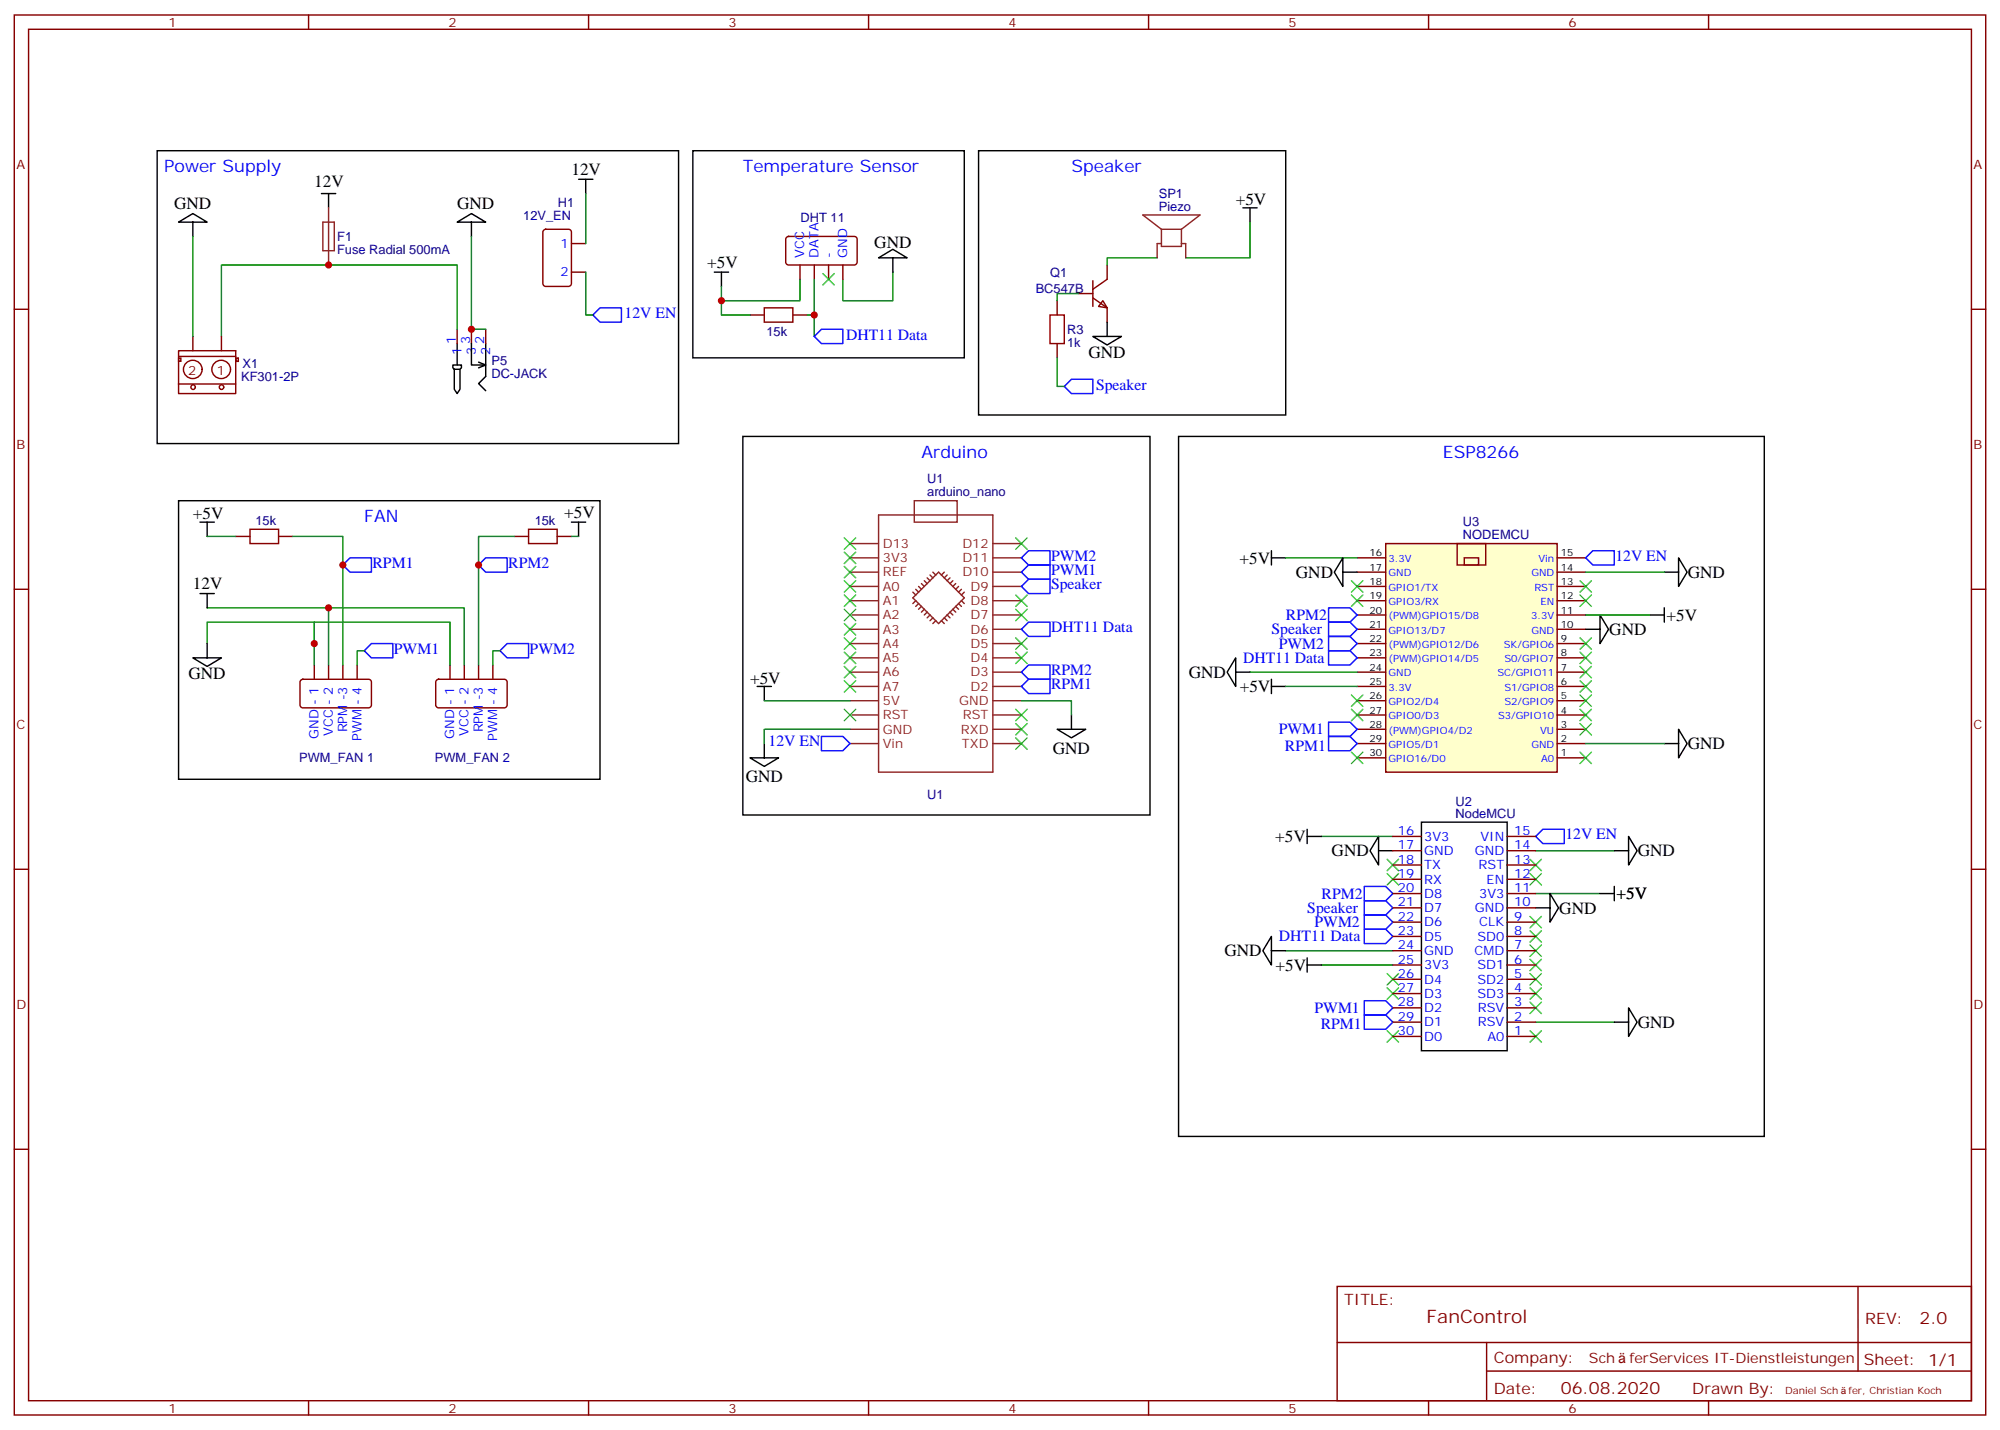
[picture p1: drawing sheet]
<svg xmlns="http://www.w3.org/2000/svg" width="494mm" height="353mm" viewBox="0 0 494 353" stroke-linecap="round" stroke-linejoin="round" font-family="sans-serif">
<g fill="none" stroke="#870000" stroke-width=".35">
<path d="M3.5 3.7h486.9v345.7h-486.9zM7.1 7.2h479.7v338.7h-479.7zM76.2 3.7v3.5M145.3 3.7v3.5M214.5 3.7v3.5M283.6 3.7v3.5M352.8 3.7v3.5M421.9 3.7v3.5M134.3 56.8l.5-.2h5.6a.71 .71 0 0 1 .7 .7v12.7a.76 .76 0 0 1-.7 .7h-5.6a.76 .76 0 0 1-.7-.7v-12.7zM194.3 58.6l.4-.2h16.3a.71 .71 0 0 1 .7 .7v5.6a.76 .76 0 0 1-.7 .7h-16.3a.76 .76 0 0 1-.7-.7v-5.6zM3.5 76.4h3.6M141.1 60.1h3.5"/>
<path d="M141.1 67.2h3.5M185.2 77.8h3.5M188.7 76h7.1v3.6h-7.1zM195.8 77.8h3.5M197.6 65.4v3.6M201.1 65.4v3.6M204.6 65.4v3.6M208.1 65.4v3.6M261.1 74.3v3.5M266.3 72.5h3.6M269.9 73.6l3.5 2.4v3.6M269.9 69.3v6.4"/>
<path d="M272.3 74.3l1.1 1.7-2.1-.3zM273.4 65.4v3.6l-3.5 2.4M486.8 76.4h3.6M44.1 94.8h14.1M44.1 86.6h14.1v10.6h-14.1zM44.1 88h14.1M44.1 88.4h.6v.8h-.6zM58.3 88.4h.6v.8h-.6zM112.9 81.3v3.5M116.4 81.3v3.5M119.9 81.3v3.5M261.1 84.8v3.6"/>
<path d="M58.2 132.5h3.5M61.7 130.7h7.1v3.5h-7.1zM68.8 132.5h3.5M127 132.5h3.5M130.5 130.7h7.1v3.5h-7.1zM137.6 132.5h3.5M3.5 145.5h3.6M486.8 145.5h3.6M74.3 168l.5-.3h16.2a.71 .71 0 0 1 .7 .8v5.6a.76 .76 0 0 1-.7 .7h-16.2a.76 .76 0 0 1-.7-.7v-5.6zM77.6 164.2v3.5M81.1 164.2v3.5M84.7 164.2v3.5"/>
<path d="M88.2 164.2v3.5M107.8 168l.5-.3h16.2a.71 .71 0 0 1 .7 .8v5.6a.76 .76 0 0 1-.7 .7h-16.2a.76 .76 0 0 1-.7-.7v-5.6zM111.1 164.2v3.5M114.7 164.2v3.5M118.2 164.2v3.5M121.7 164.2v3.5M3.5 214.7h3.6M486.8 214.7h3.6M3.5 283.8h3.6M486.8 283.8h3.6M330.2 317.7h156.6v28.2h-156.6zM458.8 317.7v20.9"/>
<path d="M330.2 331.5h156.5M367.1 338.6h119.6M367.1 331.5v14.1M76.2 345.9v3.5M145.3 345.9v3.5M214.5 345.9v3.5M283.6 345.9v3.5M352.8 345.9v3.5M421.9 345.9v3.5"/>
<circle cx="47.6" cy="91.2" r="2.28"/>
<circle cx="47.7" cy="95.6" r=".56"/>
<circle cx="54.6" cy="91.2" r="2.28"/>
<circle cx="54.7" cy="95.6" r=".56"/>
</g>
<g fill="none" stroke="#008700" stroke-width=".35">
<path d="M47.6 58.4v24.7M116.4 58.4v22.9h3.5M144.6 47.8v12.3M308.7 54.9v8.8h-15.9M144.6 67.2v10.6h1.8M178.2 70.7v3.6M197.6 69v5.3h-19.4v3.5h7M199.3 77.8h1.8v5.3M220.5 67.2v7.1h-12.4v-5.3M266.3 72.5h-5.2v1.8M285.8 63.7h-12.4v1.7M112.9 81.3v-15.9h-58.2v17.7"/>
<path d="M261.1 88.4v7h1.7M51.2 132.5h7M72.3 132.5h12.4v31.7M127 132.5h-8.8v31.7M141.1 132.5h1.8M51.2 150.1h29.9v14.1M51.2 158.9v-5.3h26.4v10.6M77.6 158.9v-5.3h33.5v10.6M81.1 150.1h33.6v14.1M90 160.7h-1.8v3.5M123.5 160.7h-1.8v3.5M188.7 173h21.2"/>
<path d="M252.2 173h12.4v3.6M209.9 180.1h-21.2v3.5"/>
</g>
<g fill="none" stroke="#000" stroke-width=".35">
<path d="M38.8 37.2h128.8v72.3h-128.8zM171.1 37.2h67v51.2h-67zM241.7 37.2h75.8v65.3h-75.8zM44.1 54.9l3.5-2.2 3.6 2.2zM47.6 54.9v3.5M79.4 47.8h3.5M81.1 47.8v3.5M112.9 54.9l3.5-2.2 3.5 2.2zM116.4 54.9v3.5M142.9 44.3h3.5M144.6 44.3v3.5M306.9 51.3h3.5"/>
<path d="M308.7 51.3v3.6M176.4 67.2h3.5M178.2 67.2v3.5M217 63.7l3.5-2.1 3.5 2.1zM220.5 63.7v3.5M273.4 79.6v3.5M112.2 91.2h1.4v4.9l-.7 1.1-.7-1.1zM112.2 91.2l-.4-.4v-.7h2.1v.7l-.3 .4M112.9 84.8v5.3M116.4 84.8v5.3h3.5l-1.7 .7M118.2 89.4l1.7 .7M119.9 84.8v8.2l-1.7 1.7 1.7 1.8"/>
<path d="M269.9 83.1h7l-3.5 2.1zM183.4 107.8h100.6v93.5h-100.6zM291 107.8h144.7v172.8h-144.7zM44.1 123.6h104.1v68.8h-104.1zM49.4 128.9h3.5M51.2 128.9v3.6M141.1 128.9h3.5M142.9 128.9v3.6M49.4 146.6h3.5M51.2 146.6v3.5M51.2 158.9v3.6M47.6 162.5h7.1l-3.5 2.1z"/>
<path d="M187 169.5h3.5M188.7 169.5v3.5M264.6 176.6v3.5M185.2 187.1h7.1l-3.6 2.2zM188.7 183.6v3.5M261.1 180.1h7l-3.5 2.1z"/>
</g>
<path d="M259.3 77.8h3.5v7h-3.5z" fill="none" stroke="#a10000" stroke-width=".35"/>
<g fill="none" stroke="#8c2424" stroke-width=".35">
<path d="M79.7 54.9h2.8v7h-2.8zM81.1 51.3v14.1M286.8 56.6v4.3h4.9v-4.3M286.8 56.6h4.9M286.8 56.6l-4.6-3.5h14.1l-4.6 3.5M286.8 60.1h-1v3.6M291.7 60.1h1.1v3.6M209.9 137.8h7.1M209.9 134.2h7.1M217 127.2h28.2v63.5h-28.2zM225.8 123.6h10.6v5.3h-10.6zM245.2 137.8h7"/>
<path d="M245.2 134.2h7M209.9 141.3h7.1M209.9 144.8h7.1M209.9 148.3h7.1M209.9 151.9h7.1M209.9 155.4h7.1M209.9 158.9h7.1M225.4 147.6l6.4-6.3 6.3 6.3-6.3 6.4zM225.4 146.2l.7 .7M226.1 145.5l.7 .7M226.1 148.3l-.7 .7M226.8 144.8l.7 .7"/>
<path d="M226.8 149l-.7 .8M227.5 144.1l.7 .7M227.5 149.8l-.7 .7M228.2 143.4l.8 .7M228.2 150.5l-.7 .7M229 142.7l.7 .7M229 151.2l-.8 .7M229.7 142l.7 .7M229.7 151.9l-.7 .7M230.4 141.3l.7 .7M230.4 152.6l-.7 .7M231.1 153.3l-.7 .7"/>
<path d="M232.5 153.3l.7 .7M233.2 152.6l.7 .7M233.2 141.3l-.7 .7M233.9 151.9l.7 .7M233.9 142l-.7 .7M234.6 142.7l-.7 .7M234.6 151.2l.7 .7M235.3 150.5l.7 .7M235.3 143.4l-.7 .7M236 149.8l.7 .7M236 144.1l-.7 .7M236.7 149l.7 .8"/>
<path d="M236.7 144.8l-.7 .7M237.4 148.3l.7 .7M237.4 145.5l-.7 .7M238.1 146.2l-.7 .7M245.2 141.3h7M245.2 144.8h7M245.2 148.3h7M245.2 151.9h7M245.2 155.4h7M245.2 158.9h7M209.9 162.5h7.1M209.9 166h7.1"/>
<path d="M209.9 169.5h7.1M209.9 173h7.1M209.9 176.6h7.1M245.2 162.5h7M245.2 166h7M245.2 169.5h7M245.2 173h7M245.2 176.6h7M209.9 180.1h7.1M209.9 183.6h7.1M245.2 180.1h7M245.2 183.6h7"/>
</g>
<path d="M47.6 83.1v3.5M54.7 83.1v3.5" fill="none" stroke="#800000" stroke-width=".35"/>
<path d="M148.2 76h5.3v3.6h-5.3l-1.8-1.8zM201.1 83.1l1.7-1.8h5.3v3.5h-5.3zM262.8 95.4l1.8-1.7h5.3v3.5h-5.3zM84.7 139.5l1.7-1.7h5.3v3.5h-5.3zM118.2 139.5l1.7-1.7h5.3v3.5h-5.3zM252.2 155.4l1.8-1.8h5.3v3.6h-5.3zM252.2 144.8l1.8-1.7h5.3v3.5h-5.3zM90 160.7l1.7-1.8h5.3v3.6h-5.3zM123.5 160.7l1.7-1.8h5.3v3.6h-5.3zM252.2 169.5l1.8-1.8h5.3v3.6h-5.3zM254 164.2h5.3v3.5h-5.3l-1.8-1.7zM202.8 181.9h5.3l1.8 1.7-1.8 1.8h-5.3z" fill="none" stroke="#00f" stroke-width=".35"/>
<path d="M342.2 134.2h42.3v56.5h-42.3z" fill="#ffc" stroke="#870000" stroke-width=".35"/>
<g fill="none" stroke="#870000" stroke-width=".35">
<path d="M335.1 137.8h7.1M359.8 134.2h7.1v5.3h-7.1zM361.6 137.8h3.5v1.7h-3.5zM384.5 137.8h7.1M335.1 158.9h7.1M335.1 155.4h7.1M335.1 151.9h7.1M335.1 148.3h7.1M335.1 144.8h7.1M335.1 141.3h7.1M384.5 158.9h7.1M384.5 155.4h7.1"/>
<path d="M384.5 151.9h7.1M384.5 148.3h7.1M384.5 144.8h7.1M384.5 141.3h7.1M335.1 176.6h7.1M335.1 173h7.1M335.1 166h7.1M335.1 162.5h7.1M335.1 169.5h7.1M384.5 176.6h7.1M384.5 173h7.1M384.5 166h7.1"/>
<path d="M384.5 162.5h7.1M384.5 169.5h7.1M335.1 187.1h7.1M335.1 183.6h7.1M335.1 180.1h7.1M384.5 187.1h7.1M384.5 183.6h7.1M384.5 180.1h7.1M344 217.1h7M344 213.6h7M344 210.1h7M344 206.6h7"/>
<path d="M372.2 217.1h7M372.2 213.6h7M372.2 210.1h7M372.2 206.6h7M344 238.3h7M344 234.8h7M344 231.2h7M344 227.7h7M344 224.2h7M344 220.7h7M372.2 238.3h7M372.2 234.8h7"/>
<path d="M372.2 231.2h7M372.2 227.7h7M372.2 224.2h7M372.2 220.7h7M344 255.9h7M344 252.4h7M344 248.9h7M344 245.4h7M344 241.8h7M372.2 255.9h7M372.2 252.4h7M372.2 248.9h7"/>
<path d="M372.2 245.4h7M372.2 241.8h7"/>
</g>
<g fill="none" stroke="#000" stroke-width=".35">
<path d="M314 137.8h3.5M314 136v3.5M331.6 137.8v7l-2.1-3.5zM414.5 137.8l2.1 3.5-2.1 3.5zM331.6 141.3h3.5M391.6 155.4h3.5M395.1 151.9l2.1 3.5-2.1 3.5zM407.5 151.9h3.5M411 141.3h3.5M411 150.1v3.5M305.2 162.5v7l-2.2-3.5zM305.2 166h3.5"/>
<path d="M314 167.7v3.6M314 169.5h3.5M411 183.6h3.5M414.5 180.1l2.1 3.5-2.1 3.5zM322.8 204.8v3.5M322.8 206.6h3.5M340.4 206.6v7l-2.1-3.5zM340.4 210.1h3.6M351 203h21.2v56.5h-21.2zM398.6 218.9v3.5M398.6 210.1h3.6M402.2 206.6l2.1 3.5-2.1 3.5z"/>
<path d="M314 231.2v7.1l-2.1-3.5zM314 234.8h3.5M322.8 238.3h3.5M322.8 236.5v3.6M379.2 224.2h3.6M382.8 220.7l2.1 3.5-2.1 3.5zM395.1 220.7h3.5M398.6 252.4h3.6M402.2 248.9l2.1 3.5-2.1 3.5z"/>
</g>
<g fill="none" stroke="#008700" stroke-width=".35">
<path d="M201.1 69v8.8M317.5 137.8h17.6M391.6 141.3h19.4M391.6 151.9h15.9M308.7 166h26.4M317.5 169.5h17.6M391.6 183.6h19.4M326.3 206.6h17.7M379.2 210.1h19.4M317.5 234.8h26.5M326.3 238.3h17.7M379.2 220.7h15.9"/>
<path d="M379.2 252.4h19.4"/>
</g>
<g fill="none" stroke="#00f" stroke-width=".35">
<path d="M252.2 137.8l1.8-1.8h5.3v3.5h-5.3zM391.6 137.8l1.7-1.8h5.3v3.5h-5.3zM252.2 141.3l1.8-1.8h5.3v3.6h-5.3zM328.1 157.2h5.3l1.7 1.7-1.7 1.8h-5.3zM328.1 150.1h5.3l1.7 1.8-1.7 1.7h-5.3zM328.1 153.6h5.3l1.7 1.8-1.7 1.8h-5.3zM328.1 178.3h5.3l1.7 1.8-1.7 1.8h-5.3zM328.1 160.7h5.3l1.7 1.8-1.7 1.7h-5.3zM328.1 181.9h5.3l1.7 1.7-1.7 1.8h-5.3zM336.9 218.9h5.3l1.8 1.8-1.8 1.7h-5.3zM379.2 206.6l1.8-1.8h5.3v3.5h-5.3zM336.9 222.4h5.3l1.8 1.8-1.8 1.8h-5.3z"/>
<path d="M336.9 229.5h5.3l1.8 1.7-1.8 1.8h-5.3zM336.9 226h5.3l1.8 1.7-1.8 1.8h-5.3zM336.9 247.1h5.3l1.8 1.8-1.8 1.7h-5.3zM336.9 250.6h5.3l1.8 1.8-1.8 1.8h-5.3z"/>
</g>
<g fill="none" stroke="#3c3" stroke-width=".35">
<path d="M203.2 67.6l2.8 2.8M206 67.6l-2.8 2.8M208.5 132.8l2.8 2.8M208.5 136.3l2.8 2.9M208.5 139.9l2.8 2.8M211.3 132.8l-2.8 2.8M211.3 136.3l-2.8 2.9M211.3 139.9l-2.8 2.8M250.8 132.8l2.8 2.8M253.6 132.8l-2.8 2.8M208.5 143.4l2.8 2.8M208.5 146.9l2.8 2.9"/>
<path d="M208.5 150.5l2.8 2.8M208.5 154l2.8 2.8M208.5 157.5l2.8 2.8M211.3 143.4l-2.8 2.8M211.3 146.9l-2.8 2.9M211.3 150.5l-2.8 2.8M211.3 154l-2.8 2.8M211.3 157.5l-2.8 2.8M250.8 150.5l2.8 2.8M250.8 146.9l2.8 2.9M250.8 157.5l2.8 2.8M253.6 150.5l-2.8 2.8"/>
<path d="M253.6 146.9l-2.8 2.9M253.6 157.5l-2.8 2.8M333.7 143.4l2.8 2.8M333.7 146.9l2.8 2.9M336.5 143.4l-2.8 2.8M336.5 146.9l-2.8 2.9M390.2 143.4l2.8 2.8M390.2 146.9l2.8 2.9M390.2 157.5l2.8 2.8M393 143.4l-2.8 2.8M393 146.9l-2.8 2.9M393 157.5l-2.8 2.8"/>
<path d="M208.5 161l2.8 2.9M208.5 164.6l2.8 2.8M208.5 168.1l2.8 2.8M208.5 175.2l2.8 2.8M211.3 161l-2.8 2.9M211.3 164.6l-2.8 2.8M211.3 168.1l-2.8 2.8M211.3 175.2l-2.8 2.8M250.8 178.7l2.8 2.8M250.8 175.2l2.8 2.8M250.8 161l2.8 2.9M253.6 178.7l-2.8 2.8"/>
<path d="M253.6 175.2l-2.8 2.8M253.6 161l-2.8 2.9M333.7 171.6l2.8 2.8M333.7 175.2l2.8 2.8M336.5 171.6l-2.8 2.8M336.5 175.2l-2.8 2.8M390.2 161l2.8 2.9M390.2 164.6l2.8 2.8M390.2 168.1l2.8 2.8M390.2 171.6l2.8 2.8M390.2 175.2l2.8 2.8M390.2 178.7l2.8 2.8"/>
<path d="M393 161l-2.8 2.9M393 164.6l-2.8 2.8M393 168.1l-2.8 2.8M393 171.6l-2.8 2.8M393 175.2l-2.8 2.8M393 178.7l-2.8 2.8M250.8 182.2l2.8 2.8M253.6 182.2l-2.8 2.8M333.7 185.7l2.8 2.9M336.5 185.7l-2.8 2.9M390.2 185.7l2.8 2.9M393 185.7l-2.8 2.9"/>
<path d="M342.5 212.2l2.9 2.8M342.5 215.7l2.9 2.8M345.4 215.7l-2.9 2.8M345.4 212.2l-2.9 2.8M377.8 212.2l2.8 2.8M377.8 215.7l2.8 2.8M380.6 212.2l-2.8 2.8M380.6 215.7l-2.8 2.8M377.8 226.3l2.8 2.8M377.8 229.8l2.8 2.9M377.8 233.4l2.8 2.8M377.8 236.9l2.8 2.8"/>
<path d="M380.6 226.3l-2.8 2.8M380.6 229.8l-2.8 2.9M380.6 233.4l-2.8 2.8M380.6 236.9l-2.8 2.8M342.5 243.9l2.9 2.9M342.5 240.4l2.9 2.8M342.5 254.5l2.9 2.9M345.4 243.9l-2.9 2.9M345.4 240.4l-2.9 2.8M345.4 254.5l-2.9 2.9M377.8 240.4l2.8 2.8M377.8 243.9l2.8 2.9"/>
<path d="M377.8 247.5l2.8 2.8M377.8 254.5l2.8 2.9M380.6 240.4l-2.8 2.8M380.6 243.9l-2.8 2.9M380.6 247.5l-2.8 2.8M380.6 254.5l-2.8 2.9"/>
</g>
<g fill="#c00">
<circle cx="77.6" cy="158.9" r=".88"/>
<circle cx="81.1" cy="65.4" r=".88"/>
<circle cx="81.1" cy="150.1" r=".88"/>
<circle cx="84.7" cy="139.5" r=".88"/>
<circle cx="118.2" cy="139.5" r=".88"/>
<circle cx="178.2" cy="74.3" r=".88"/>
<circle cx="201.1" cy="77.8" r=".88"/>
<circle cx="116.4" cy="81.3" r=".88"/>
</g>
<text font-size="4.6" fill="#800" x="352.3" y="326.7">FanControl</text>
<g font-size="4.2" fill="#00f">
<text x="40.6" y="42.5">Power Supply</text>
<text x="183.4" y="42.5">Temperature Sensor</text>
<text x="264.6" y="42.5">Speaker</text>
<text x="227.5" y="113.1">Arduino</text>
<text x="356.3" y="113.1">ESP8266</text>
<text x="90" y="128.9">FAN</text>
</g>
<g font-size="4.2">
<text x="77.6" y="46.3">12V</text>
<text x="141.1" y="43.1">12V</text>
<text x="43" y="51.5">GND</text>
<text x="112.9" y="51.6">GND</text>
<text x="305.2" y="50.6">+5V</text>
<text x="215.9" y="61.2">GND</text>
<text x="174.6" y="66.2">+5V</text>
<text x="268.8" y="88.4">GND</text>
<text x="47.6" y="128.2">+5V</text>
<text x="139.3" y="127.9">+5V</text>
<text x="306.1" y="139.2">+5V</text>
<text x="320" y="142.7">GND</text>
<text x="416.8" y="142.7">GND</text>
<text x="47.6" y="145.4">12V</text>
<text x="411.5" y="153.3">+5V</text>
<text x="397.4" y="156.8">GND</text>
<text x="46.6" y="167.7">GND</text>
<text x="293.6" y="167.4">GND</text>
<text x="185.2" y="168.8">+5V</text>
<text x="306.1" y="170.9">+5V</text>
<text x="416.8" y="185">GND</text>
<text x="260" y="186.2">GND</text>
<text x="184.2" y="193.2">GND</text>
<text x="314.9" y="208">+5V</text>
<text x="328.8" y="211.5">GND</text>
<text x="404.5" y="211.5">GND</text>
<text x="385.1" y="225.6">GND</text>
<text x="399.2" y="222.1">+5V</text>
<text x="302.4" y="236.2">GND</text>
<text x="315" y="239.7">+5V</text>
<text x="404.5" y="253.8">GND</text>
</g>
<g font-size="4.2" fill="#800">
<text x="474" y="326.9">2.0</text>
<text x="385.5" y="344.3">06.08.2020</text>
</g>
<g font-size="3.9" fill="#00f">
<text x="154.2" y="78.5">12V EN</text>
<text x="208.9" y="83.8">DHT11 Data</text>
<text x="270.7" y="96.2">Speaker</text>
<text x="92" y="140.2">RPM1</text>
<text x="125.5" y="140.2">RPM2</text>
<text x="259.6" y="142">PWM1</text>
<text x="259.6" y="138.5">PWM2</text>
<text x="398.9" y="138.5">12V EN</text>
<text x="259.6" y="145.5">Speaker</text>
<text x="317.5" y="153.1">RPM2</text>
<text x="97.3" y="161.4">PWM1</text>
<text x="130.8" y="161.4">PWM2</text>
<text x="259.6" y="156.1">DHT11 Data</text>
<text x="314" y="156.6">Speaker</text>
<text x="315.8" y="160.2">PWM2</text>
<text x="259.6" y="166.7">RPM2</text>
<text x="307" y="163.7">DHT11 Data</text>
<text x="259.6" y="170.2">RPM1</text>
<text x="189.8" y="184.3">12V EN</text>
<text x="315.8" y="181.3">PWM1</text>
<text x="317.3" y="185.4">RPM1</text>
<text x="386.6" y="207.2">12V EN</text>
<text x="326.4" y="221.9">RPM2</text>
<text x="322.8" y="225.4">Speaker</text>
<text x="315.8" y="232.5">DHT11 Data</text>
<text x="324.6" y="228.9">PWM2</text>
<text x="324.6" y="250.1">PWM1</text>
<text x="326.1" y="254.2">RPM1</text>
</g>
<g font-size="3.9" fill="#800">
<text x="332" y="322.3">TITLE:</text>
<text x="460.6" y="326.9">REV:</text>
<text x="368.9" y="336.5">Company:</text>
<text x="460.2" y="337.1">Sheet: 1/1</text>
<text x="368.9" y="344.1">Date:</text>
<text x="417.9" y="344.2">Drawn By:</text>
</g>
<g font-size="3.5" fill="#800">
<text x="392.4" y="336.5">Sch</text>
<text x="402.4" y="336.5">ferServices IT-Dienstleistungen</text>
</g>
<g font-size="3.2" fill="#800">
<text x="41.6" y="6.7">1</text>
<text x="110.8" y="6.7">2</text>
<text x="179.9" y="6.7">3</text>
<text x="249.1" y="6.7">4</text>
<text x="318.2" y="6.7">5</text>
<text x="387.3" y="6.7">6</text>
<text x="4.1" y="41.8">A</text>
<text x="487.4" y="41.8">A</text>
<text x="46.5" y="92.6">2</text>
<text x="53.6" y="92.6">1</text>
<text x="4.1" y="110.9">B</text>
<text x="487.4" y="110.9">B</text>
<text x="4.1" y="180.1">C</text>
<text x="487.4" y="180.1">C</text>
<text x="4.1" y="249.2">D</text>
<text x="487.4" y="249.2">D</text>
<text x="41.6" y="348.9">1</text>
<text x="110.8" y="348.9">2</text>
<text x="179.9" y="348.9">3</text>
<text x="249.1" y="348.9">4</text>
<text x="318.2" y="348.9">5</text>
<text x="387.3" y="348.9">6</text>
</g>
<g font-size="3.2" fill="#000080">
<text x="137.7" y="51.2">H1</text>
<text x="286.2" y="52">Piezo</text>
<text x="286.2" y="48.8">SP1</text>
<text x="83.3" y="59.5">F1</text>
<text x="129.2" y="54.4">12V_EN</text>
<text x="197.7" y="54.7">DHT 11</text>
<text x="83.3" y="62.7">Fuse Radial 500mA</text>
<text x="259.3" y="68.5">Q1</text>
<text x="255.8" y="72.3">BC547B</text>
<text x="189.3" y="83.1">15k</text>
<text x="263.5" y="82.4">R3</text>
<text x="263.5" y="85.7">1k</text>
<text x="59.6" y="94">KF301-2P</text>
<text x="59.9" y="90.8">X1</text>
<text x="121.4" y="93.3">DC-JACK</text>
<text x="121.4" y="90">P5</text>
<text x="229" y="119.4">U1</text>
<text x="229" y="122.6">arduino_nano</text>
<text x="63.1" y="129.6">15k</text>
<text x="132" y="129.6">15k</text>
<text x="361.3" y="130">U3</text>
<text x="361.3" y="133.2">NODEMCU</text>
<text x="73.9" y="188.3">PWM_FAN 1</text>
<text x="107.4" y="188.3">PWM_FAN 2</text>
<text x="229" y="197.2">U1</text>
<text x="359.5" y="202">NodeMCU</text>
<text x="359.5" y="199">U2</text>
</g>
<g font-size="3.2" fill="#00f">
<text x="138.4" y="61.2">1</text>
<text x="198.6" y="63.7" transform="rotate(-90 198.6 63.7)">VCC</text>
<text x="202.1" y="63.7" transform="rotate(-90 202.1 63.7)">DATA</text>
<text x="205.7" y="63.7" transform="rotate(-90 205.7 63.7)">-</text>
<text x="209.2" y="63.7" transform="rotate(-90 209.2 63.7)">GND</text>
<text x="138.4" y="68.3">2</text>
<text x="112.5" y="84.8" transform="rotate(-90 112.5 84.8)">1</text>
<text x="113.9" y="87.6" transform="rotate(-90 113.9 87.6)">1</text>
<text x="116.1" y="84.8" transform="rotate(-90 116.1 84.8)">3</text>
<text x="117.5" y="87.6" transform="rotate(-90 117.5 87.6)">3</text>
<text x="119.6" y="84.8" transform="rotate(-90 119.6 84.8)">2</text>
<text x="121" y="87.6" transform="rotate(-90 121 87.6)">2</text>
<text x="78.7" y="182.5" transform="rotate(-90 78.7 182.5)">GND - 1</text>
<text x="82.2" y="181.8" transform="rotate(-90 82.2 181.8)">VCC - 2</text>
<text x="85.7" y="180.9" transform="rotate(-90 85.7 180.9)">RPM -3</text>
<text x="89.3" y="182.9" transform="rotate(-90 89.3 182.9)">PWM - 4</text>
<text x="112.2" y="182.5" transform="rotate(-90 112.2 182.5)">GND - 1</text>
<text x="115.7" y="181.8" transform="rotate(-90 115.7 181.8)">VCC - 2</text>
<text x="119.2" y="180.9" transform="rotate(-90 119.2 180.9)">RPM -3</text>
<text x="122.8" y="182.9" transform="rotate(-90 122.8 182.9)">PWM - 4</text>
<text x="345.2" y="209.7">17</text>
<text x="345.2" y="206.2">16</text>
<text x="351.7" y="207.6">3V3</text>
<text x="365.6" y="207.6">VIN</text>
<text x="373.9" y="209.7">14</text>
<text x="373.9" y="206.2">15</text>
<text x="345.2" y="213.3">18</text>
<text x="351.7" y="214.7">TX</text>
<text x="351.7" y="211.1">GND</text>
<text x="364.2" y="211.1">GND</text>
<text x="365.1" y="214.7">RST</text>
<text x="373.9" y="213.3">13</text>
<text x="345.2" y="220.3">20</text>
<text x="345.2" y="216.8">19</text>
<text x="351.7" y="221.7">D8</text>
<text x="351.7" y="218.2">RX</text>
<text x="365.3" y="221.7">3V3</text>
<text x="367.1" y="218.2">EN</text>
<text x="373.9" y="220.3">11</text>
<text x="373.9" y="216.8">12</text>
<text x="345.2" y="227.4">22</text>
<text x="345.2" y="223.8">21</text>
<text x="351.7" y="225.2">D7</text>
<text x="364.2" y="225.2">GND</text>
<text x="373.9" y="227.4">9</text>
<text x="373.9" y="223.8">10</text>
<text x="345.2" y="230.9">23</text>
<text x="351.7" y="232.3">D5</text>
<text x="351.7" y="228.8">D6</text>
<text x="364.8" y="232.3">SD0</text>
<text x="365.3" y="228.8">CLK</text>
<text x="373.9" y="230.9">8</text>
<text x="345.2" y="237.9">25</text>
<text x="345.2" y="234.4">24</text>
<text x="351.7" y="239.4">3V3</text>
<text x="351.7" y="235.8">GND</text>
<text x="364.1" y="235.8">CMD</text>
<text x="364.8" y="239.4">SD1</text>
<text x="373.9" y="237.9">6</text>
<text x="373.9" y="234.4">7</text>
<text x="345.2" y="245">27</text>
<text x="345.2" y="241.5">26</text>
<text x="351.7" y="242.9">D4</text>
<text x="364.8" y="242.9">SD2</text>
<text x="373.9" y="245">4</text>
<text x="373.9" y="241.5">5</text>
<text x="345.2" y="248.5">28</text>
<text x="351.7" y="249.9">D2</text>
<text x="351.7" y="246.4">D3</text>
<text x="364.8" y="246.4">SD3</text>
<text x="364.9" y="249.9">RSV</text>
<text x="373.9" y="248.5">3</text>
<text x="345.2" y="255.6">30</text>
<text x="345.2" y="252.1">29</text>
<text x="351.7" y="257">D0</text>
<text x="351.7" y="253.5">D1</text>
<text x="364.9" y="253.5">RSV</text>
<text x="367.3" y="257">A0</text>
<text x="373.9" y="255.6">1</text>
<text x="373.9" y="252.1">2</text>
</g>
<g font-size="3.2" fill="#8d2323">
<text x="218" y="135.3">D13</text>
<text x="237.6" y="135.3">D12</text>
<text x="218" y="142.3">REF</text>
<text x="218" y="138.8">3V3</text>
<text x="237.6" y="138.8">D11</text>
<text x="237.6" y="142.3">D10</text>
<text x="218" y="149.4">A1</text>
<text x="218" y="145.9">A0</text>
<text x="239.7" y="145.9">D9</text>
<text x="239.7" y="149.4">D8</text>
<text x="218" y="152.9">A2</text>
<text x="239.7" y="152.9">D7</text>
<text x="218" y="160">A4</text>
<text x="218" y="156.5">A3</text>
<text x="239.7" y="156.5">D6</text>
<text x="239.7" y="160">D5</text>
<text x="218" y="167">A6</text>
<text x="218" y="163.5">A5</text>
<text x="239.7" y="163.5">D4</text>
<text x="239.7" y="167">D3</text>
<text x="218" y="170.6">A7</text>
<text x="239.7" y="170.6">D2</text>
<text x="218" y="177.6">RST</text>
<text x="218" y="174.1">5V</text>
<text x="236.8" y="174.1">GND</text>
<text x="237.8" y="177.6">RST</text>
<text x="218" y="184.7">Vin</text>
<text x="218" y="181.2">GND</text>
<text x="237.3" y="181.2">RXD</text>
<text x="237.5" y="184.7">TXD</text>
</g>
<g font-size="2.5">
<text x="338.2" y="137.4">16</text>
<text x="385.4" y="137.4">15</text>
<text x="338.2" y="140.9">17</text>
<text x="385.4" y="140.9">14</text>
<text x="338.2" y="148">19</text>
<text x="338.2" y="144.5">18</text>
<text x="385.4" y="148">12</text>
<text x="385.4" y="144.5">13</text>
<text x="338.2" y="155">21</text>
<text x="338.2" y="151.5">20</text>
<text x="385.4" y="155">10</text>
<text x="385.4" y="151.5">11</text>
<text x="338.2" y="158.6">22</text>
<text x="385.4" y="158.6">9</text>
<text x="338.2" y="165.6">24</text>
<text x="338.2" y="162.1">23</text>
<text x="385.4" y="165.6">7</text>
<text x="385.4" y="162.1">8</text>
<text x="338.2" y="172.7">26</text>
<text x="338.2" y="169.2">25</text>
<text x="385.4" y="172.7">5</text>
<text x="385.4" y="169.2">6</text>
<text x="338.2" y="179.7">28</text>
<text x="338.2" y="176.2">27</text>
<text x="385.4" y="179.7">3</text>
<text x="385.4" y="176.2">4</text>
<text x="338.2" y="183.3">29</text>
<text x="385.4" y="183.3">2</text>
<text x="338.2" y="186.8">30</text>
<text x="385.4" y="186.8">1</text>
</g>
<g font-size="2.5" fill="#00f">
<text x="342.9" y="142.3">GND</text>
<text x="342.9" y="138.8">3.3V</text>
<text x="378.2" y="142.3">GND</text>
<text x="379.9" y="138.8">Vin</text>
<text x="342.9" y="149.4">GPIO3/RX</text>
<text x="342.9" y="145.9">GPIO1/TX</text>
<text x="378.9" y="145.9">RST</text>
<text x="380.4" y="149.4">EN</text>
<text x="342.9" y="152.9">(PWM)GPIO15/D8</text>
<text x="378.1" y="152.9">3.3V</text>
<text x="342.9" y="160">(PWM)GPIO12/D6</text>
<text x="342.9" y="156.5">GPIO13/D7</text>
<text x="371.4" y="160">SK/GPIO6</text>
<text x="378.2" y="156.5">GND</text>
<text x="342.9" y="167">GND</text>
<text x="342.9" y="163.5">(PWM)GPIO14/D5</text>
<text x="369.8" y="167">SC/GPIO11</text>
<text x="371.5" y="163.5">S0/GPIO7</text>
<text x="342.9" y="170.6">3.3V</text>
<text x="371.5" y="170.6">S1/GPIO8</text>
<text x="342.9" y="177.6">GPIO0/D3</text>
<text x="342.9" y="174.1">GPIO2/D4</text>
<text x="369.9" y="177.6">S3/GPIO10</text>
<text x="371.5" y="174.1">S2/GPIO9</text>
<text x="342.9" y="184.7">GPIO5/D1</text>
<text x="342.9" y="181.2">(PWM)GPIO4/D2</text>
<text x="378.2" y="184.7">GND</text>
<text x="380.3" y="181.2">VU</text>
<text x="342.9" y="188.2">GPIO16/D0</text>
<text x="380.6" y="188.2">A0</text>
</g>
<g font-size="2.5" fill="#800">
<text x="440.8" y="344.2">Daniel Sch</text>
<text x="456.5" y="344.2">fer, Christian Koch</text>
</g>
</svg>
